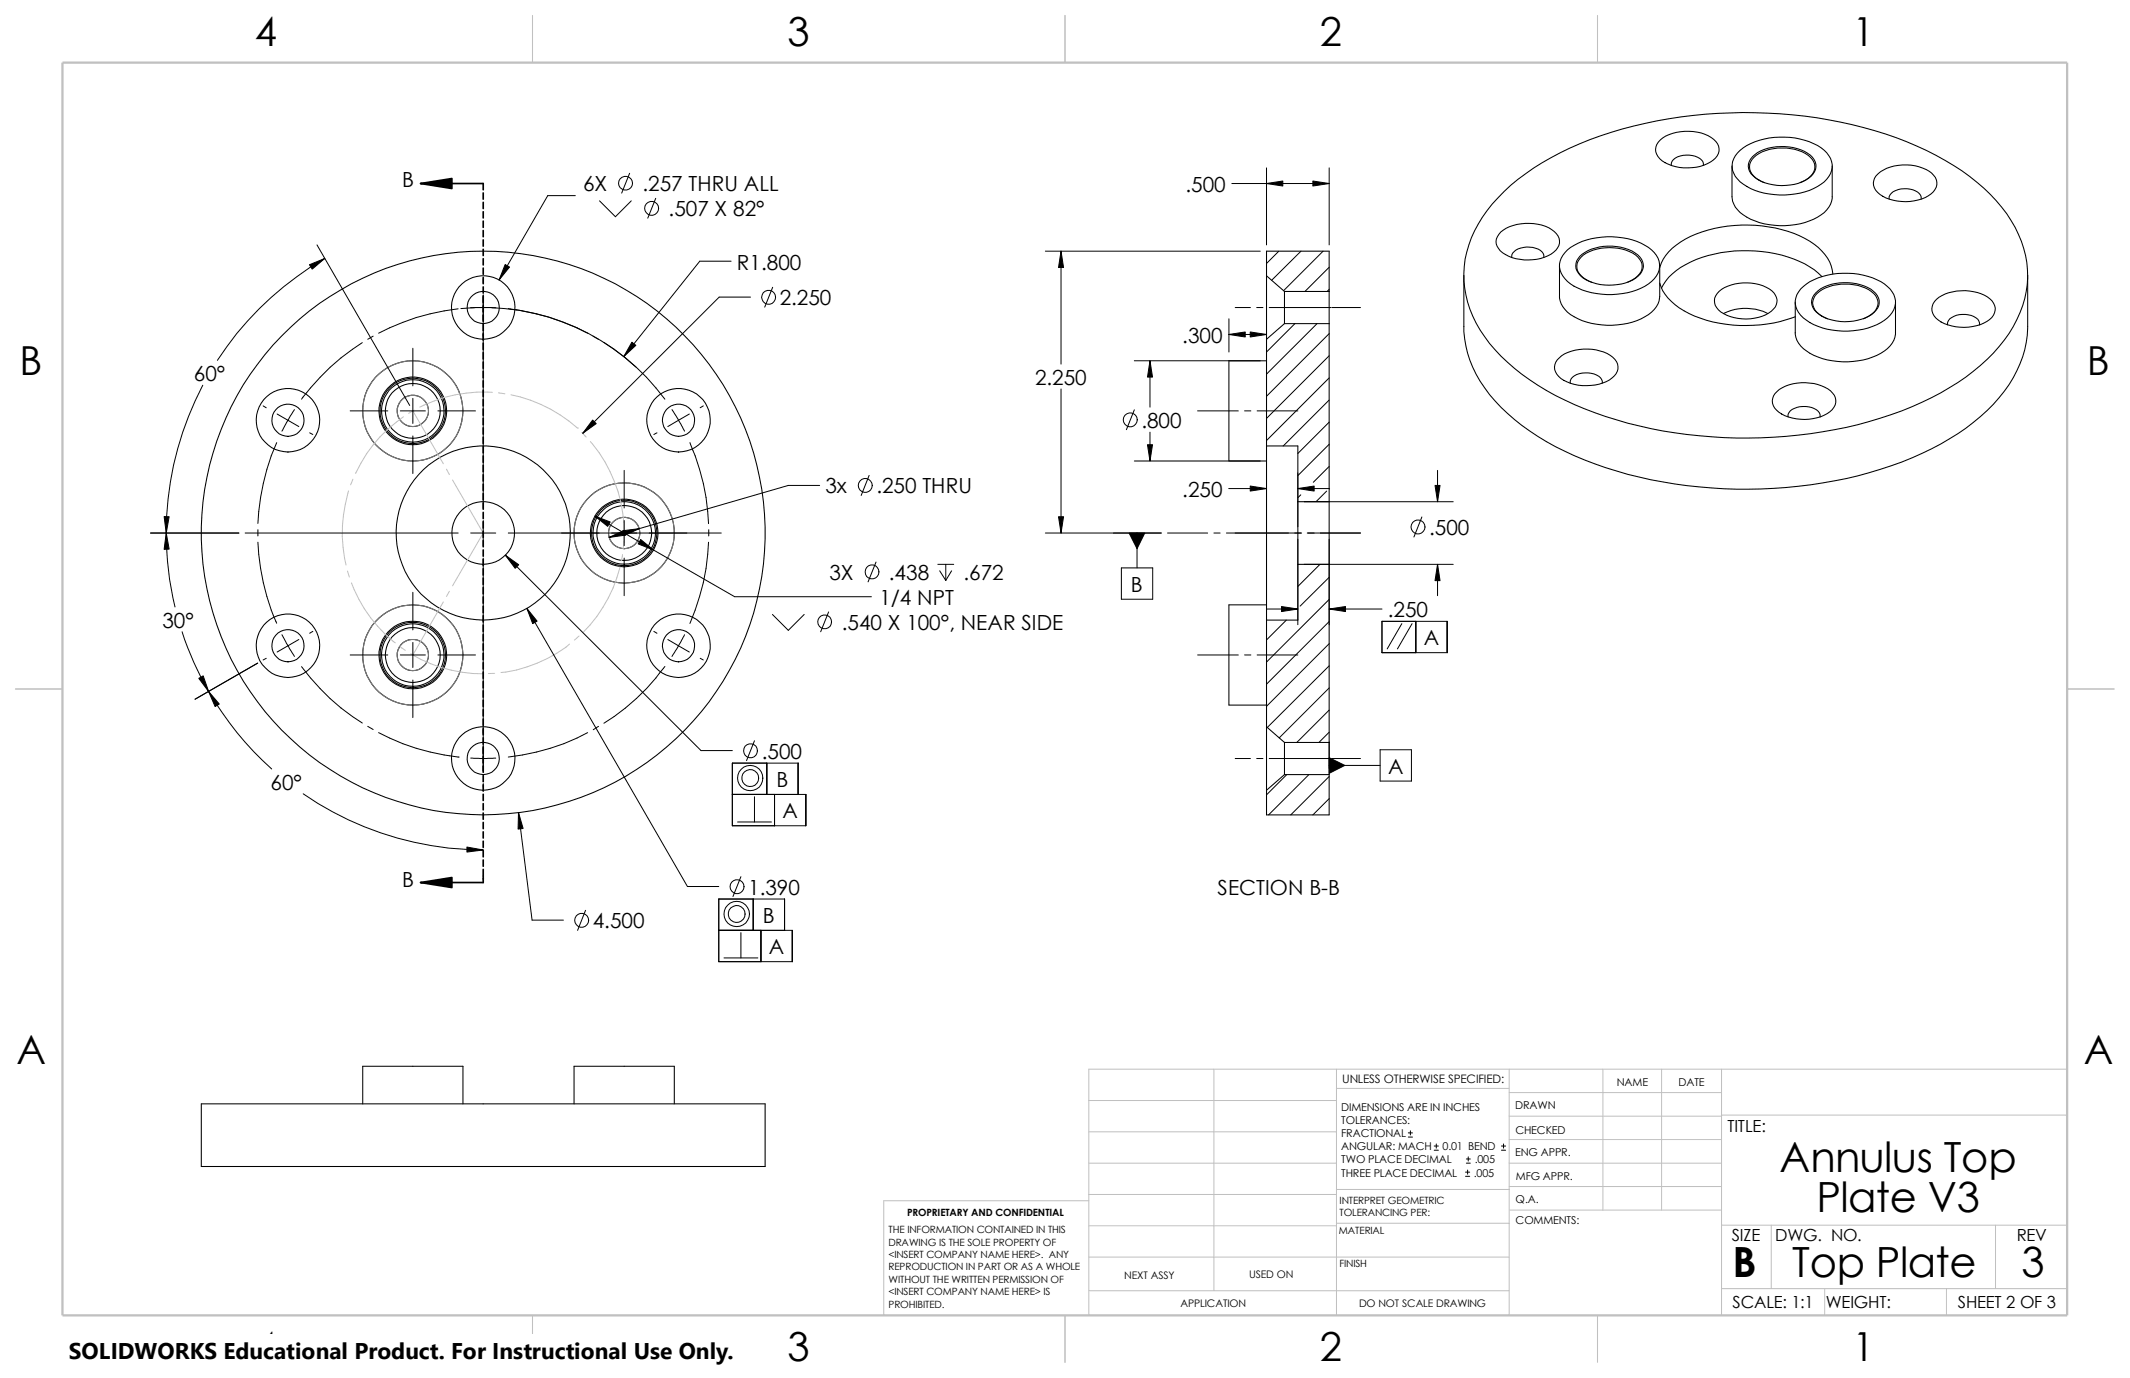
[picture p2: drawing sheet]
<svg xmlns="http://www.w3.org/2000/svg" width="432mm" height="279mm" viewBox="0 0 432 279" stroke-linecap="round" stroke-linejoin="round" font-family="sans-serif">
<g fill="none" stroke="#c0c0c0" stroke-width=".2">
<path d="M99.8 79.5a28.5 28.5 0 0 0-14.7 3M101.1 79.6l1.3 .2M70.7 99.5a29 29 0 0 0-.6 15.1M71.5 97.2l-.4 1.1M81.8 84.5a28.8 28.8 0 0 0-9.7 11.5M83.7 83.3l6.2 10.7M83.9 83.1l-1.1 .7M90.5 95.1l.6 1.1M91.7 97.3l6.3 10.8-6.3 10.7M103.6 80.1a29 29 0 0 1 13.5 6.7M117.1 86.8h.1M117.9 87.7l.9 .9"/>
<path d="M119.7 89.5a27.9 27.9 0 0 1 6.6 21.7M70.4 115.8l.4 1.2M71.2 118.2a27.9 27.9 0 0 0 8.9 12.1M91.1 119.9l-.6 1M125.7 114.9a28.3 28.3 0 0 1-7.4 13.2M126.2 112.4l-.3 1.3M81.2 131.1l1 .8M83.3 132.5a27.6 27.6 0 0 0 14.4 4.1M89.9 122l-6.2 10.8M100.3 136.5l-1.3 .1M115.4 130.6a27.1 27.1 0 0 1-13.8 5.8M117.4 128.9l-.9 .9"/>
<path d="M246.1 216.8v44.9M270.9 216.8v49.9M305.9 216.8v49.9M325 216.8v28.6M336.8 216.8v28.6M349 216.8v49.9M419.1 216.8h-198.4v49.9M220.7 223.1h50.2M220.7 235.8h50.2M220.7 229.5h50.2M270.9 220.7h35M305.9 235.8h43.1"/>
<path d="M305.9 221.5h43.1M305.9 226.3h43.1M305.9 231.1h43.1M349 226.1h70.1M220.7 243.5h-41.5v23.2M220.7 254.9h85.2M220.7 242.2h50.2M220.7 248.5h50.2M270.9 241.2h35.1M270.9 248h35.1M305.9 240.6h43.1M306 245.4h43"/>
<path d="M349 248.4h70.1M359.1 248.4v12.9M404.5 248.4v12.9M220.7 261.7h85.2M349 261.3h70.1M369.9 261.3v5.4M394.6 261.3v5.4"/>
</g>
<path d="M107.9 3.1v9.6M215.9 3.1v9.6M323.8 3.1v9.6M3.1 139.7h9.6M419.1 139.7h9.5M107.9 266.7v9.5M215.9 266.7v9.5M323.8 266.7v9.5" fill="none" stroke="#c0c0c0" stroke-width=".21"/>
<path d="M12.7 12.7h406.4v254h-406.4z" fill="none" stroke="#c0c0c0" stroke-width=".47"/>
<g fill="none" stroke="#000" stroke-width=".21">
<path d="M304.9 38.8a56.5 56.5 0 0 1 23.9-12.6 95 95 0 0 1 55.7 1.7 50.4 50.4 0 0 1 20.2 12.8 21.9 21.9 0 0 1 6.1 18.4 26.8 26.8 0 0 1-10.7 16.2 62.9 62.9 0 0 1-23.5 10.8 94.3 94.3 0 0 1-53.3-2.4 48.9 48.9 0 0 1-21.3-14.1 20.9 20.9 0 0 1-3.7-21.4 27.6 27.6 0 0 1 6.6-9.4zM336.6 28.4a9.5 9.5 0 0 1 10.8-.1 2.51 2.51 0 0 1-.1 4.2 9.7 9.7 0 0 1-10.4 .1 2.56 2.56 0 0 1-.3-4.2zM338.8 33.5a1.62 1.62 0 0 1 1.3-1.7 4.6 4.6 0 0 1 5.1 .9l.1 .8M351.1 33.7v6.2a5 5 0 0 0 3 4.1 15.4 15.4 0 0 0 15.1-.4 4.7 4.7 0 0 0 2.2-3.7v-6.2M352.3 31a12.5 12.5 0 0 1 9.5-3.2 12.1 12.1 0 0 1 8.5 3.2 3.9 3.9 0 0 1-.5 5.9 14.7 14.7 0 0 1-12.2 2.3 9.9 9.9 0 0 1-5.8-3.4 3.8 3.8 0 0 1 .5-4.8zM355.3 31.8a9.2 9.2 0 0 1 8.3-1.9 5.9 5.9 0 0 1 4.4 3 3.2 3.2 0 0 1-2 3.7 10.5 10.5 0 0 1-10.1-.5 2.67 2.67 0 0 1-.6-4.3zM357.7 37a4 4 0 0 1-3-3.2 4.1 4.1 0 0 1 3.3-3.3 10 10 0 0 1 8.6 1 2.68 2.68 0 0 1 0 4.7l-1.7 .8M380.7 35.2a9.4 9.4 0 0 1 10.9-.1 2.65 2.65 0 0 1-.7 4.6 9.7 9.7 0 0 1-9.8-.3 2.53 2.53 0 0 1-.4-4.2zM256.8 55.9v-5h12.7v8.2M256.8 55.9l3.6 3.2M256.8 55.9v12.9M260.4 59.1h9.1"/>
<path d="M260.4 59.1v6.5M269.5 59.1v6.5M296.8 55.8v10.4a22.2 22.2 0 0 0 6.3 15.1 49.7 49.7 0 0 0 20.2 12.8 93.6 93.6 0 0 0 62.2-.4 51.8 51.8 0 0 0 18.6-11.7 23.3 23.3 0 0 0 7-15.8v-10.4M304.2 47a9.5 9.5 0 0 1 10.9-.1 2.51 2.51 0 0 1-.1 4.2 9.4 9.4 0 0 1-10.9-.3 2.45 2.45 0 0 1 .1-3.8zM306.5 52.2a1.62 1.62 0 0 1 1.3-1.7 4.4 4.4 0 0 1 5 .9l.2 .8M316.1 53.9v6.2a5.3 5.3 0 0 0 3.8 4.5 15.7 15.7 0 0 0 14.3-.8 4.8 4.8 0 0 0 2.3-3.7v-6.2M317.8 50.7a14.7 14.7 0 0 1 12.1-2.3 9.9 9.9 0 0 1 5.9 3.4 3.9 3.9 0 0 1-1 5.3 14.5 14.5 0 0 1-12.1 2.3 8.6 8.6 0 0 1-6.2-4 4 4 0 0 1 1.3-4.7zM320.3 52a9.9 9.9 0 0 1 11.1-.7 2.83 2.83 0 0 1 1.7 2.5 2.83 2.83 0 0 1-1.5 2.6 10.5 10.5 0 0 1-10.8-.1 2.72 2.72 0 0 1-.5-4.3zM329.9 57.2a4.1 4.1 0 0 0 3-3.2 4.1 4.1 0 0 0-3.3-3.3 9.7 9.7 0 0 0-9.1 1.4 2.59 2.59 0 0 0 .5 4.2l1.7 .9M336.5 54.3a9 9 0 0 1 4.2-5.2 27.1 27.1 0 0 1 20.5-2.5 14.6 14.6 0 0 1 9.7 6.5l.7 2.5M336.5 57.4a10.2 10.2 0 0 0 5.9 6.2 28.4 28.4 0 0 0 21.5 .6M348.5 59.1a9.3 9.3 0 0 1 10.7-.1 2.47 2.47 0 0 1-.1 4.1 9.2 9.2 0 0 1-10.7-.3 2.44 2.44 0 0 1 .1-3.7z"/>
<path d="M365 58.6a12.5 12.5 0 0 1 9.7-3.2 12.1 12.1 0 0 1 8.5 3.2 3.9 3.9 0 0 1-.6 5.9 14.5 14.5 0 0 1-12.1 2.3 9 9 0 0 1-6.2-4 3.7 3.7 0 0 1 .7-4.2zM368.1 59.4a9.2 9.2 0 0 1 8.3-1.9 5.6 5.6 0 0 1 4.4 3 3.1 3.1 0 0 1-2 3.6 10.1 10.1 0 0 1-10.6-.9 2.53 2.53 0 0 1-.1-3.8zM369.4 56.1a19.9 19.9 0 0 0-12.2-5.1 26.2 26.2 0 0 0-16.5 3.2 10 10 0 0 0-3.9 4.2M383 40.4a1.62 1.62 0 0 1 1.3-1.7 4.4 4.4 0 0 1 5 .9l.2 .8M256.8 73.2h-7.7v20.3h7.7M256.8 68.8v21.6M260.4 65.6l-3.6 3.2M260.4 65.6h9.1M269.5 65.6v36.1M316.1 72.6a9 9 0 0 1 8.3-1.4 4.3 4.3 0 0 1 3.6 3.1 3.7 3.7 0 0 1-3 3.3 9.2 9.2 0 0 1-9-1.3 2.41 2.41 0 0 1 .1-3.7zM318.3 77.7a1.62 1.62 0 0 1 1.3-1.8 4.5 4.5 0 0 1 5.1 1l.1 .8M349.4 63.6a9.9 9.9 0 0 1 9 0"/>
<path d="M360.3 79.4a9.4 9.4 0 0 1 10.8-.2 2.65 2.65 0 0 1-.7 4.7 9.7 9.7 0 0 1-9.8-.3 2.53 2.53 0 0 1-.3-4.2zM363.9 61.3v6.2a5 5 0 0 0 3 4.1 15.5 15.5 0 0 0 15.1-.4 4.7 4.7 0 0 0 2.3-3.7v-6.2M377.7 64.6a4 4 0 0 0 3-3.2 4.1 4.1 0 0 0-3.3-3.3 9.7 9.7 0 0 0-9.1 1.4 2.57 2.57 0 0 0 .6 4.3l1.6 .8M392.6 60.7a9.5 9.5 0 0 1 10.8-.1 2.65 2.65 0 0 1-.6 4.6 9.6 9.6 0 0 1-10.3-.7 2.49 2.49 0 0 1 .1-3.8zM394.8 65.9a1.73 1.73 0 0 1 1.3-1.8 4.4 4.4 0 0 1 5.1 1l.1 .8M256.8 90.4h6.3v11.3M256.8 90.4v35.3M362.5 84.5a1.62 1.62 0 0 1 1.3-1.7 4.4 4.4 0 0 1 5.1 .9l.1 .8M263.1 101.7h6.4M263.1 114.4v11.3h-6.3M263.1 114.4h6.4M263.1 101.7v12.7"/>
<path d="M269.5 114.4v36.1M269.5 101.7v12.7M256.8 122.6h-7.7v20.4h7.7M256.8 125.7v21.7M256.8 147.4l3.6 3.1M256.8 147.4v12.8M260.4 157.1h9.1M260.4 150.5h9.1M260.4 157.1l-3.6 3.1M260.4 150.5v6.6M269.5 157.1v8.1h-12.7v-5M269.5 150.5v6.6"/>
<path d="M40.8 223.8h114.3v12.7h-114.3zM73.5 223.8v-7.6h20.4v7.6M116.4 223.8v-7.6h20.3v7.6"/>
<circle cx="98" cy="62.3" r="3.3"/>
<circle cx="98" cy="62.4" r="6.4"/>
<circle cx="58.4" cy="85.2" r="3.3"/>
<circle cx="58.4" cy="85.2" r="6.4"/>
<circle cx="83.7" cy="83.3" r="6.6"/>
<circle cx="83.7" cy="83.3" r="6.9"/>
<circle cx="83.7" cy="83.3" r="5.6"/>
<circle cx="83.7" cy="83.3" r="6.3"/>
<circle cx="83.7" cy="83.3" r="3.2"/>
<circle cx="83.7" cy="83.3" r="10.2"/>
<circle cx="137.5" cy="85.2" r="6.4"/>
<circle cx="137.6" cy="85.2" r="3.3"/>
<circle cx="97.9" cy="108.1" r="57.2"/>
<circle cx="98" cy="108.1" r="6.3"/>
<circle cx="98" cy="108.1" r="17.7"/>
<circle cx="126.5" cy="108.1" r="10.2"/>
<circle cx="126.5" cy="108.1" r="3.2"/>
<circle cx="126.5" cy="108.1" r="6.9"/>
<circle cx="126.5" cy="108.1" r="6.3"/>
<circle cx="126.6" cy="108.1" r="6.6"/>
<circle cx="126.6" cy="108.1" r="5.6"/>
<circle cx="58.4" cy="130.9" r="3.3"/>
<circle cx="58.4" cy="130.9" r="6.4"/>
<circle cx="83.7" cy="132.8" r="5.6"/>
<circle cx="83.7" cy="132.8" r="6.6"/>
<circle cx="83.7" cy="132.8" r="6.3"/>
<circle cx="83.7" cy="132.8" r="6.8"/>
<circle cx="83.7" cy="132.8" r="10.2"/>
<circle cx="83.7" cy="132.8" r="3.2"/>
<circle cx="137.5" cy="130.9" r="6.4"/>
<circle cx="137.6" cy="130.9" r="3.3"/>
<circle cx="98" cy="153.8" r="3.3"/>
<circle cx="98" cy="153.8" r="6.4"/>
</g>
<g fill="none" stroke="#000" stroke-width=".2">
<path d="M116.6 39.7h-5.6l-9.8 17.1M127.6 35.1l-1.6 4.1M249.7 37.2h19.8M256.8 34v15.7M269.5 34v15.7M64.3 49.7l18.8 32.5M65.8 52.4a64.4 64.4 0 0 0-21.7 20.7M98 56.6v.7M98 59.8v43.2M121.5 40.7l3.3 3.2 3.2-3.2M132.9 40.2l-1.6 4M148.2 53h-6.3l-15.5 19.3"/>
<path d="M156.6 58.3l-1.6 4M211.9 50.9h43.6M215.1 50.9v22.9M259.2 50.9l-2.4 2.5M263.7 50.9l-5.9 5.9M268.2 50.9l-8 8M269.5 54.2l-5 4.9M269.5 58.7l-.5 .4M41.1 78.1a64.1 64.1 0 0 0-5.6 45M73.4 69.5a47.1 47.1 0 0 0-12.3 11.4M75.6 68.2l-1.1 .6M83.7 70.6v7.6"/>
<path d="M92.9 62.6a44.9 44.9 0 0 0-16.1 5M93.4 62.6a45.5 45.5 0 0 1 35.5 11.8M95.4 62.4h5.1M103 62.6a47.1 47.1 0 0 1 16.1 5M120.2 68.2l1.1 .6M122.4 69.4a45.7 45.7 0 0 1 12.4 11.5M152.1 60.2h-6.3l-27.6 27.6M215.1 78.9v29.2M230 73.2h25.5M233.1 73.2v9.3M249.1 67.8h7.7M249.1 64.6v6.8"/>
<path d="M250.4 62.4h3.1M254.8 62.4h1.2M256.8 64.6v8.5M257.3 62.4h12.5M262.5 65.6l-5.7 5.8M267 65.6l-10.2 10.3M269.5 67.6l-12.7 12.7M269.5 72.1l-12.7 12.7M269.5 76.6l-12.7 12.7M270 62.4h5.8M53.3 82.3l.7 .4M56.1 89.7a46.3 46.3 0 0 0-3.8 16.4"/>
<path d="M56.2 83.9l2.2 1.3M58.4 85.2l-1.3 2.2M58.4 85.2l2.2 1.3M59.7 83.1l-1.3 2.1M62.8 87.8l.6 .3M71 83.3h7.6M81.2 83.3h5M83.7 80.8v5.1M83.7 88.4v7.6M88.8 83.3h7.6M126.5 95.4v7.6M133.2 87.8l-.7 .3"/>
<path d="M136.2 83.1l1.3 2.1M137.5 85.2l1.3 2.2M137.5 85.2l-2.1 1.3M139.7 83.9l-2.2 1.3M139.9 89.7a46.8 46.8 0 0 1 3.7 16.5M142.6 82.3l-.7 .4M166.2 98.4h-6.4l-36.3 10.6M176.2 96.4l-1.6 4.1M230 83.1l-1.7 4M230 93.5h25.5M233.1 87.6v5.9M242.8 83.3h8.2"/>
<path d="M249.1 99.1h7.7M252.3 83.3h1.3M254.8 83.3h8.3M256.8 95.9v10.9M263.1 99.1h6.4M263.1 95.9v10.9M268.9 99.6l-2.1 2.1M269.5 81.1l-9.4 9.3M269.5 85.6l-6.4 6.3M269.5 90.1l-6.4 6.3M269.5 94.6l-3.3 3.2M291.4 95.4v6.3"/>
<path d="M30.5 108.1h17.9M49.7 108.1h43.2M52.3 107.4v1.3M52.3 109.9a45.1 45.1 0 0 0 3.8 16.5M95.4 108.1h5.1M98 105.5v5.1M98 113.2v43.1M102.4 112.6l39.7 39.6h6.4M103 108.1h43.2M120.6 104.6l28.3 16.4h27.8M126.5 105.5v5.1M126.5 113.2v7.6"/>
<path d="M143.6 109.9a45 45 0 0 1-3.7 16.5M143.7 107.4v1.3M177.6 114l-1.6 4M190.1 114.4h3.2M190.5 115.7l1.2 2M191.7 114.4v3.3M192.9 115.7l-1.2 2M211.9 108.1h23.5M227.3 115.1h6.4v6.4h-6.4zM230.5 108.1v7M236.7 108.1h8.1M246.1 108.1h1.3"/>
<path d="M248.6 108.1h15.3M263.1 109.3v17.4M263.7 100.3l-.6 .6M264.4 114.4h30.2M264.4 101.7h30.2M265 108.1h10.8M267.6 114.4l-4.5 4.5M269.5 117.1l-5.9 5.8M269.5 109.3v17.4M288.2 104.8l-1.6 4.1M291.4 114.4v6.4M36.9 128.1a63.3 63.3 0 0 0 18.2 27.8"/>
<path d="M52.2 134.5l-12.7 7.3M54 133.5l-.7 .3M57.1 128.7l2.6 4.4M60.6 129.7l-4.4 2.5M61.1 135.2a44.3 44.3 0 0 0 12.3 11.4M63.4 128l-.6 .4M71 132.8h7.6M81.2 132.8h5M83.7 120.1v7.6M83.7 130.3v5M83.7 137.9v7.6M88.8 132.8h7.6"/>
<path d="M106.8 123.4l32.6 56.3h6.3M132.5 128l.7 .4M134.8 135.1a43.6 43.6 0 0 1-12.4 11.5M135.4 129.7l2.1 1.2M137.5 130.9l-1.3 2.2M137.5 130.9l2.2 1.3M138.8 128.7l-1.3 2.2M141.9 133.5l.7 .3M156.6 124.6l3.2 3.2 3.2-3.2M168 124.1l-1.6 4M242.8 132.8h8.2M252.3 132.8h1.3"/>
<path d="M254.8 132.8h8.3M256.8 123.5h6.3M260.8 125.7l-4 4.1M269.5 121.5l-12.7 12.7M269.5 126l-12.7 12.7M269.5 130.5l-12.7 12.7M269.5 135l-12.6 12.5M269.5 139.5l-10.2 10.1M269.5 123.5h10.7M280.2 126h13.2v6.3h-13.2zM284.2 126.4l-3 5.2M286.3 126.4l-3 5.2"/>
<path d="M287 126v6.3M74.5 147.3l1.1 .6M76.8 148.5a44.9 44.9 0 0 0 16.1 5M92.9 153.5h.1M95.4 153.7h5.1M98 158.9v.7M119.1 148.5a44.4 44.4 0 0 1-16.1 5M121.3 147.3l-1 .7M153 150.2l-1.7 4M155.4 154.7v6.4M250.4 153.8h3.1M254.8 153.8h1.2"/>
<path d="M257.3 153.8h12.5M260.9 157.1l-4.1 4.1M265.3 157.1l-8.1 8.1M269.5 144l-6.6 6.5M269.5 148.5l-2.1 2M269.5 157.4l-7.8 7.8M269.5 155.2h10.3M269.5 150.5v5.3M270 153.8h5.8M279.8 152h6.3v6.4h-6.3zM61.5 161a64.4 64.4 0 0 0 36.5 11.3M105.1 164.8l2.8 21.8h6.3"/>
<path d="M148.5 161.1h14.9v6.3h-14.9v-12.7h13.3v6.4M149.5 166.7h6.9M150.2 177.8l-1.6 4M153 161.5v5.2M157 161.1v6.3M269.5 161.9l-3.4 3.3M118.7 184.6l-1.6 4M145.7 188.6h14.9v6.4h-14.9v-12.7h13.3v6.3M146.8 194.2h6.8M150.2 189.1v5.1M152.7 182.3v6.3M154.3 188.6v6.4"/>
<path d="M285.5 230.5h.8M285.5 229.7h.8M285.9 229.3v.8M290.7 233.2h.9M290.7 232.4h.9M291.2 231.9v.9M297.1 238.5h.8M297.1 237.7h.8M297.3 235.8h.8M297.3 235h.8M297.5 237.2v.9M297.6 234.6v.8"/>
<path d="M304.4 233.2h.8M304.4 232.4h.8M304.8 231.9v.9"/>
<circle cx="126.8" cy="37.1" r="1.4"/>
<circle cx="132.1" cy="42.2" r="1.41"/>
<circle cx="155.8" cy="60.3" r="1.41"/>
<circle cx="175.4" cy="98.4" r="1.41"/>
<circle cx="229.1" cy="85.1" r="1.41"/>
<circle cx="176.8" cy="116" r="1.41"/>
<circle cx="287.5" cy="106.8" r="1.41"/>
<circle cx="167.2" cy="126.1" r="1.4"/>
<circle cx="152.1" cy="157.8" r="2.57"/>
<circle cx="152.1" cy="157.8" r="1.71"/>
<circle cx="152.1" cy="152.2" r="1.41"/>
<circle cx="149.4" cy="179.8" r="1.41"/>
<circle cx="117.9" cy="186.6" r="1.41"/>
<circle cx="149.3" cy="185.3" r="1.7"/>
<circle cx="149.4" cy="185.3" r="2.58"/>
</g>
<g fill="none" stroke="#808080" stroke-width=".2">
<circle cx="83.7" cy="83.3" r="10.2"/>
<circle cx="83.7" cy="83.3" r="3.2"/>
<circle cx="126.5" cy="108.1" r="3.2"/>
<circle cx="126.6" cy="108.1" r="10.2"/>
<circle cx="83.7" cy="132.8" r="3.2"/>
<circle cx="83.7" cy="132.8" r="10.2"/>
</g>
<g fill="#000" stroke="#000" stroke-width=".2">
<path d="M256.8 37.2l3.3-.5v1zM266.1 36.7l3.4 .5-3.4 .5zM62.7 53.7l3.1-1.3-2.5 2.2zM102.4 53.6l.9 .5-2.1 2.7zM215.1 50.9l.5 3.3h-1zM128.1 69.4l.8 .6-2.5 2.3zM233.1 73.2l.5 3.3h-1zM249.1 67.8l3.3-.5v1zM253.4 67.3l3.4 .5-3.4 .5zM120.1 85.2l.8 .7-2.7 1.9zM232.6 90.2h1l-.5 3.3zM253.4 98.6l3.4 .5-3.4 .5z"/>
<path d="M263.1 99.1l3.3-.5v1zM33.3 104.7l1 .1-.6 3.3zM33.7 108.1l.6 3.2-1 .1zM102.4 112.6l2.8 1.9-.8 .7zM120.6 104.6l3.1 1.2-.5 .9zM123.5 109l3-1.5 .3 1zM126.3 107.6l3.3-.4-3 1.4zM129.9 109.4l2.6 2.1-3.1-1.2zM214.6 104.8h1l-.5 3.3zM228.9 108.1h3.2l-1.6 3.2zM291.4 114.4l.5 3.3h-1zM290.9 98.4h1l-.5 3.3z"/>
<path d="M106.8 123.4l2.1 2.5-.9 .5zM259.8 123l3.3 .5-3.3 .5zM269.5 123.5l3.3-.5v1zM42.3 140.2l2.1 2.5-.8 .6zM40.3 137.5l.9-.5 1.1 3.2zM269.5 153.6l3.1 1.6-3.1 1.6zM94.7 171.7l3.3 .6-3.3 .5zM105.1 164.8l.9 3.2-1 .1z"/>
</g>
<path d="M85.3 37.2l6.3-1v2zM85.3 178.9l6.3-1v2.1z" fill="#000" stroke="#000" stroke-width=".34"/>
<g fill="none" stroke="#000" stroke-width=".34">
<path d="M85.3 37.2h12.7v1.3M98 39.1v1.3M98 41v1.3M98 42.9v1.3M98 44.8v1.3M98 46.7v1.3M98 48.6v1.3M98 50.5v1.3M98 52.5v1.2M98 54.4v1.2M98 56.3v1.2M98 58.2v1.2"/>
<path d="M98 60.1v1.2M98 62v1.2M98 63.9v1.3M98 65.8v1.3M98 67.7v1.3M98 69.6v1.3M98 71.5v1.3M98 73.4v1.3M98 75.3v1.3M98 77.2v1.3M98 79.1v1.3M98 81v1.3"/>
<path d="M98 82.9v1.3M98 84.8v1.3M98 86.7v1.3M98 88.6v1.3M98 90.6v1.2M98 92.5v1.2M98 94.4v1.2M98 96.3v1.2M98 98.2v1.2M98 100.1v1.2M98 102v1.3M98 103.9v1.3"/>
<path d="M98 105.8v1.3M98 107.7v1.3M98 109.6v1.3M98 111.5v1.3M98 113.4v1.3M98 115.3v1.3M98 117.2v1.3M98 119.1v1.3M98 121v1.3M98 122.9v1.3M98 124.8v1.3M98 126.7v1.3"/>
<path d="M98 128.7v1.2M98 130.6v1.2M98 132.5v1.2M98 134.4v1.2M98 136.3v1.2M98 138.2v1.2M98 140.1v1.3M98 142v1.3M98 143.9v1.3M98 145.8v1.3M98 147.7v1.3M98 149.6v1.3"/>
<path d="M98 151.5v1.3M98 153.4v1.3M98 155.3v1.3M98 157.2v1.3M98 159.1v1.3M98 177.7v1.2h-12.7M98 161v1.3M98 162.9v1.3M98 164.8v1.3M98 166.8v1.2M98 168.7v1.2M98 170.6v1.2"/>
<path d="M98 172.5v1.2M98 174.4v1.2M98 176.3v1.2"/>
</g>
<path d="M14 270.6h135.1v8.8h-135.1z" fill="#fff"/>
<g font-size="8.5">
<text x="360.8" y="237.6">Annulus Top</text>
<text x="368.2" y="245.7">Plate V3</text>
<text x="351.2" y="259">B</text>
<text x="363.3" y="258.8">Top Plate</text>
<text x="409.8" y="258.8">3</text>
</g>
<g font-size="8.1">
<text x="51.7" y="9.3">4</text>
<text x="159.6" y="9.3">3</text>
<text x="267.6" y="9.3">2</text>
<text x="375.5" y="9.3">1</text>
<text x="4" y="75.9">B</text>
<text x="423.1" y="75.9">B</text>
<text x="3.3" y="215.6">A</text>
<text x="422.4" y="215.6">A</text>
<text x="51.7" y="276">4</text>
<text x="159.6" y="276">3</text>
<text x="267.6" y="276">2</text>
<text x="375.5" y="276">1</text>
</g>
<text font-size="4.6" x="14" y="275.6">SOLIDWORKS Educational Product. For Instructional Use Only.</text>
<g font-size="4.2">
<text x="81.5" y="38">B</text>
<text x="118.2" y="38.8">6X</text>
<text x="130.2" y="38.8">.257 THRU ALL</text>
<text x="240.3" y="38.9">.500</text>
<text x="135.5" y="43.9">.507 X 82°</text>
<text x="149.4" y="54.7">R1.800</text>
<text x="158.1" y="61.9">2.250</text>
<text x="239.7" y="69.5">.300</text>
<text x="39.3" y="77.3">60°</text>
<text x="209.8" y="78">2.250</text>
<text x="231.4" y="86.7">.800</text>
<text x="167.3" y="100">3x</text>
<text x="177.7" y="100">.250 THRU</text>
<text x="239.7" y="100.8">.250</text>
<text x="289.7" y="108.5">.500</text>
<text x="168.1" y="117.6">3X</text>
<text x="180.2" y="117.6">.438</text>
<text x="195.3" y="117.6">.672</text>
<text x="178.3" y="122.7">1/4 NPT</text>
<text x="229.3" y="120">B</text>
<text x="281.3" y="125.1">.250</text>
<text x="32.9" y="127.3">30°</text>
<text x="170.6" y="127.7">.540 X 100°, NEAR SIDE</text>
<text x="288.6" y="130.9">A</text>
<text x="154.4" y="153.8">.500</text>
<text x="54.8" y="160.1">60°</text>
<text x="157.4" y="159.6">B</text>
<text x="281.4" y="156.9">A</text>
<text x="158.6" y="165.9">A</text>
<text x="81.5" y="179.7">B</text>
<text x="151.7" y="181.4">1.390</text>
<text x="246.8" y="181.6">SECTION B-B</text>
<text x="120.2" y="188.2">4.500</text>
<text x="154.6" y="187.2">B</text>
<text x="155.9" y="193.5">A</text>
</g>
<g font-size="3.4">
<text x="350.2" y="229.5">TITLE:</text>
<text x="351.1" y="251.6">SIZE</text>
<text x="359.9" y="251.6">DWG. NO.</text>
<text x="408.9" y="251.7">REV</text>
<text x="351.2" y="265.2">SCALE: 1:1</text>
<text x="370.1" y="265.3">WEIGHT:</text>
<text x="396.9" y="265.2">SHEET 2 OF 3</text>
</g>
<text font-size="2.4" x="272.1" y="219.7">UNLESS OTHERWISE SPECIFIED:</text>
<g font-size="2.2">
<text x="327.8" y="220.2">NAME</text>
<text x="340.3" y="220.2">DATE</text>
<text x="271.9" y="225.3">DIMENSIONS ARE IN INCHES</text>
<text x="271.9" y="227.9">TOLERANCES:</text>
<text x="307.2" y="225">DRAWN</text>
<text x="271.9" y="230.6">FRACTIONAL</text>
<text x="271.9" y="233.3">ANGULAR: MACH</text>
<text x="292.4" y="233.3">0.01 BEND</text>
<text x="307.2" y="229.8">CHECKED</text>
<text x="271.9" y="235.9">TWO PLACE DECIMAL</text>
<text x="271.9" y="238.5">THREE PLACE DECIMAL</text>
<text x="298.8" y="238.5">.005</text>
<text x="299" y="235.9">.005</text>
<text x="307.2" y="234.5">ENG APPR.</text>
<text x="307.3" y="239.2">MFG APPR.</text>
<text x="307.3" y="244">Q.A.</text>
<text x="307.3" y="248.2">COMMENTS:</text>
</g>
<g font-size="2.1">
<text x="227.9" y="259.2">NEXT ASSY</text>
<text x="253.2" y="259.2">USED ON</text>
<text x="239.3" y="265">APPLICATION</text>
<text x="275.5" y="265.1">DO NOT SCALE DRAWING</text>
</g>
<g font-size="2">
<text x="271.6" y="244.1">INTERPRET GEOMETRIC</text>
<text x="180.1" y="250">THE INFORMATION CONTAINED IN THIS</text>
<text x="183.9" y="246.5">PROPRIETARY AND CONFIDENTIAL</text>
<text x="271.4" y="250.1">MATERIAL</text>
<text x="271.6" y="246.6">TOLERANCING PER:</text>
<text x="180.1" y="252.6">DRAWING IS THE SOLE PROPERTY OF</text>
<text x="180.1" y="255.1">&lt;INSERT COMPANY NAME HERE&gt;. ANY</text>
<text x="180.1" y="257.6">REPRODUCTION IN PART OR AS A WHOLE</text>
<text x="271.5" y="257">FINISH</text>
<text x="180.1" y="260.1">WITHOUT THE WRITTEN PERMISSION OF</text>
<text x="180.1" y="262.6">&lt;INSERT COMPANY NAME HERE&gt; IS</text>
<text x="180.1" y="265.2">PROHIBITED.</text>
</g>
</svg>
